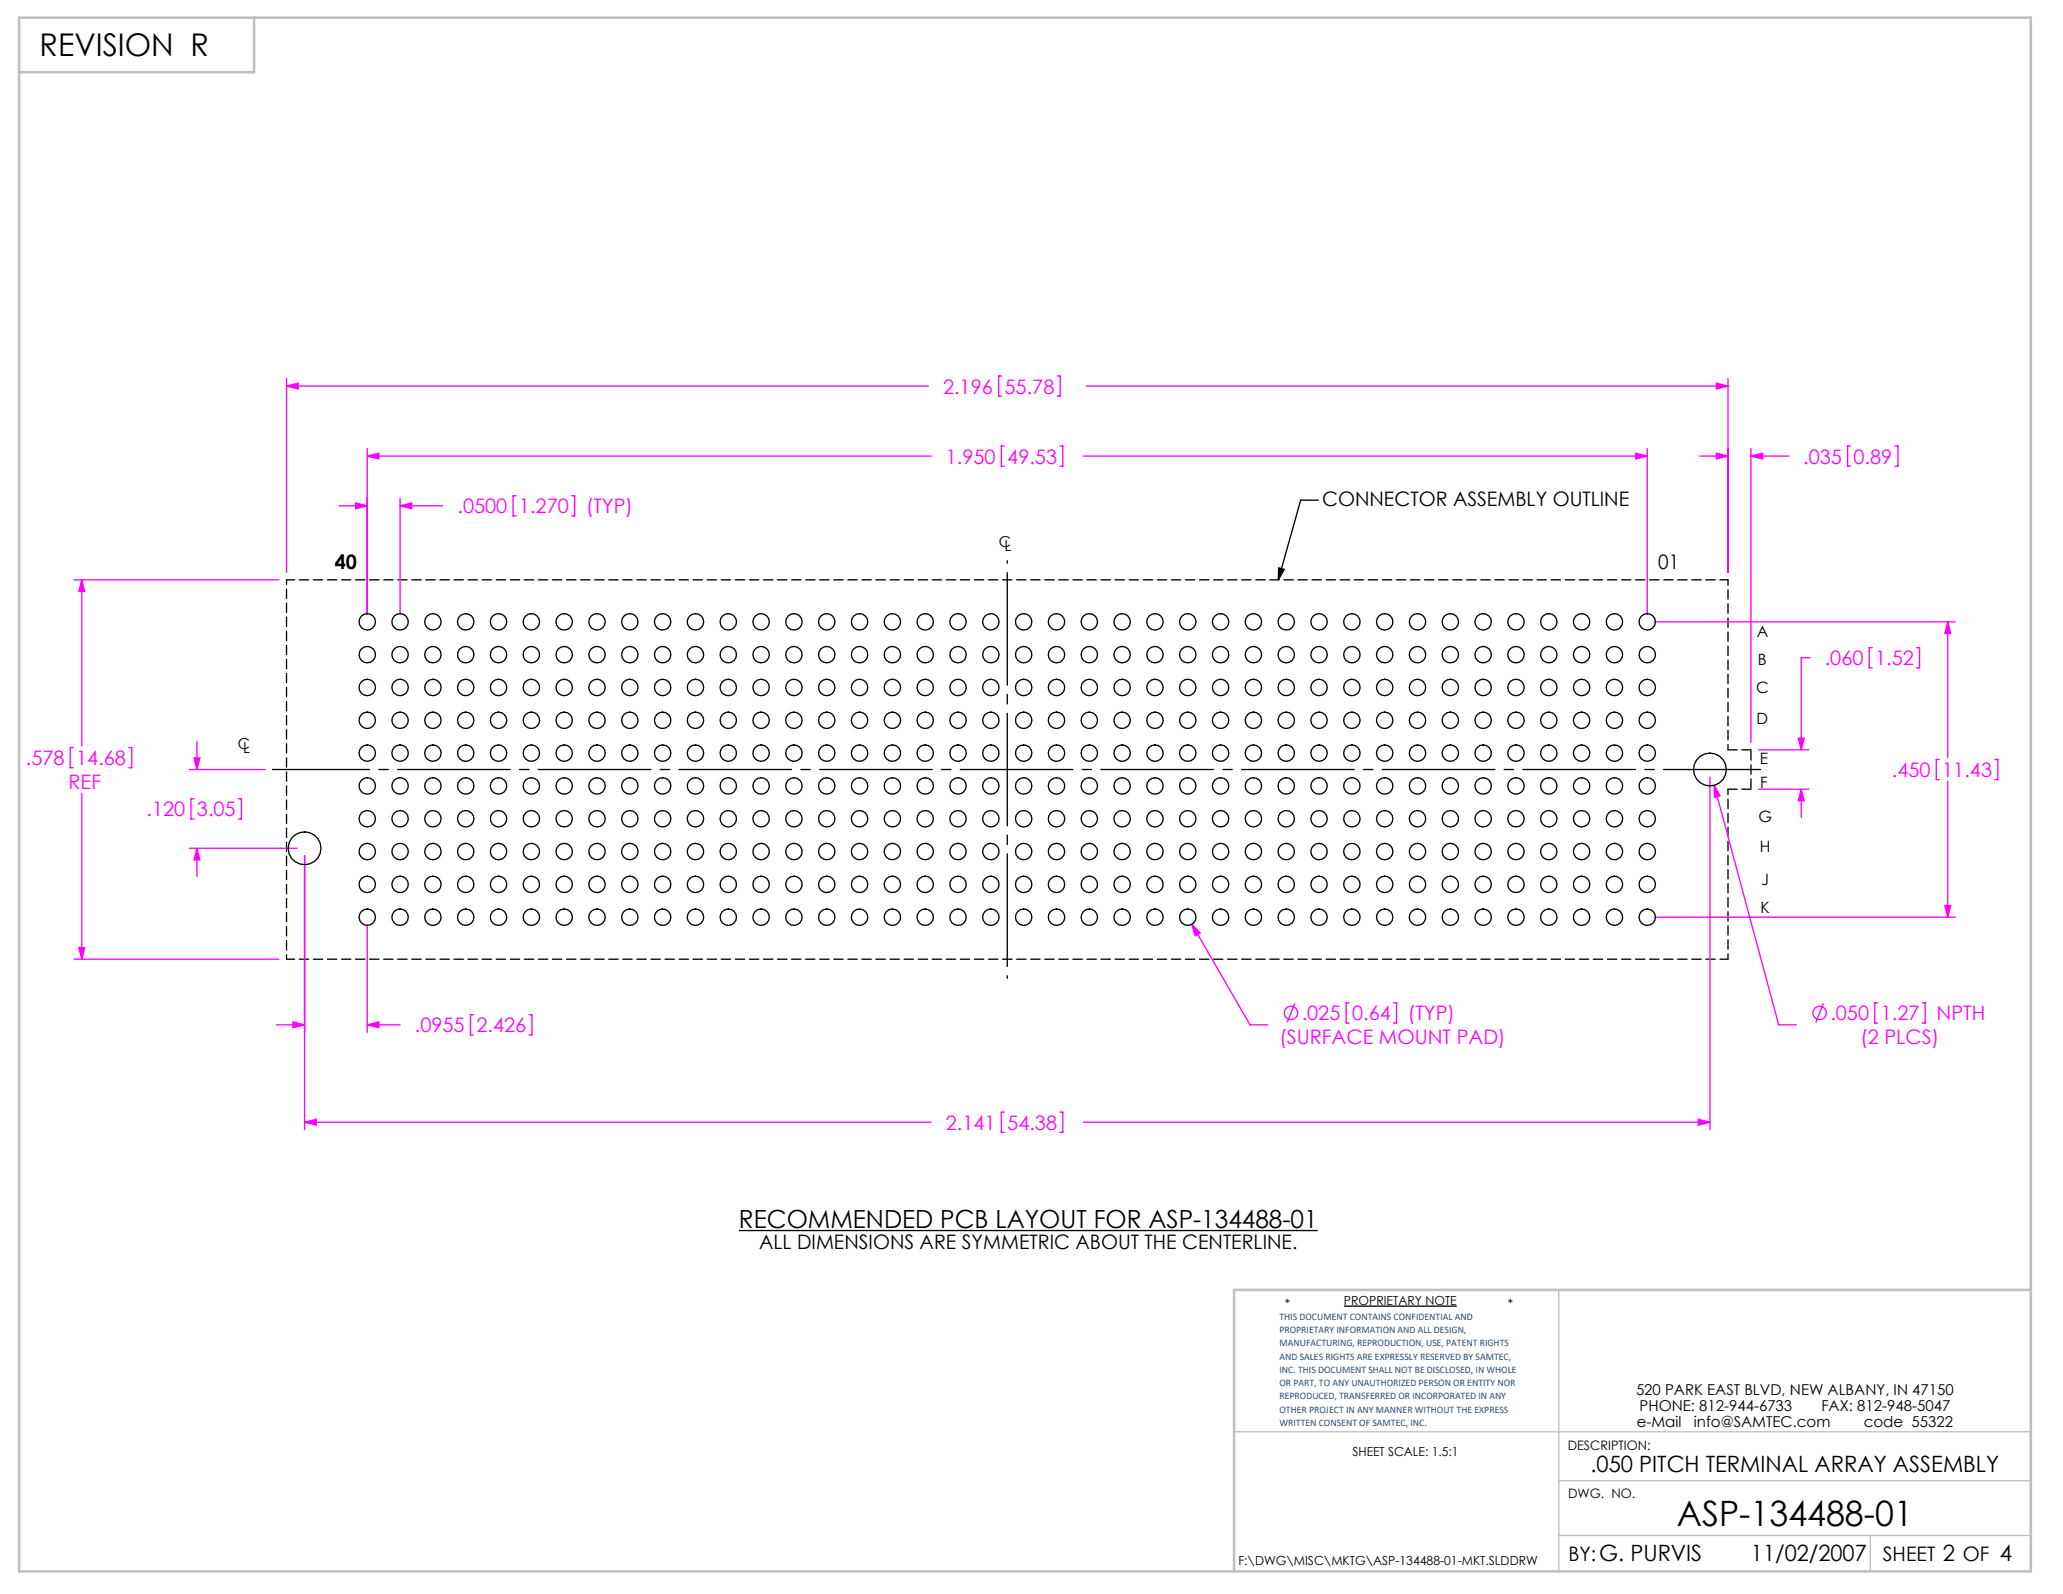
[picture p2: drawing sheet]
<svg xmlns="http://www.w3.org/2000/svg" width="279mm" height="216mm" viewBox="0 0 279 216" stroke-linecap="round" stroke-linejoin="round" font-family="sans-serif">
<path d="M173.2 76.9l.7 .2-.8 1.4zM178.5 67.7h-2.3l-3.1 10.8M100.1 166.7h78.4M182 176.9h15.3" fill="none" stroke="#000" stroke-width=".18"/>
<path d="M211.1 174.7v38.1M167.1 193.9h107.9M211.1 208h63.9M211.1 200.6h63.9M253.3 208v4.8" fill="none" stroke="#c0c0c0" stroke-width=".18"/>
<path d="M2.6 2.4h272.4v210.4h-272.4zM34.4 2.4v7.4h-31.8M275 174.7h-107.9v38.1" fill="none" stroke="#c0c0c0" stroke-width=".35"/>
<g fill="none" stroke="#f0f" stroke-width=".18">
<path d="M38.8 52.3l1.6-.4v.8zM38.8 51.3v26.2M38.8 52.3h86.9M135.6 50.9h-.4v2.8h.4M143.2 50.9h.4v2.8h-.4M147.1 52.3h86.9M232.5 51.9l1.5 .4-1.5 .4zM234 51.3v26.2M10.1 78.5h27.7M11.1 78.5l.4 1.6h-.8zM11.1 78.5v22.5M45.9 68.5h3.8"/>
<path d="M48.2 68.1l1.5 .4-1.5 .4zM49.7 60.8v22.4M49.7 61.8h76.4M49.7 61.8l1.6-.4v.8zM54.2 67.5v15.7M54.2 68.5h5.8M54.2 68.5l1.6-.4v.8zM69.9 67.1h-.4v2.8h.4M77.4 67.1h.4v2.8h-.4M136 60.4h-.4v2.7h.4M143.5 60.4h.4v2.7h-.4M146.7 61.8h76.4"/>
<path d="M221.5 61.4l1.6 .4-1.6 .4zM223.1 60.8v22.4M230.2 61.8h3.8M232.5 61.4l1.5 .4-1.5 .4zM237.1 61.8l1.6-.4v.8zM237.1 60.8v39.7M237.1 61.8h5.1M250.6 60.4h-.4v2.7h.4M256.7 60.4h.4v2.7h-.4M224.1 84.2h40.7M243.6 100h.7l-.4 1.6zM245.1 89.1h-1.2v12.5"/>
<path d="M253.6 87.7h-.4v2.8h.4M259.6 87.7h.4v2.8h-.4M263.8 84.2v18.4M263.8 84.2l.4 1.6h-.8zM9.9 101.3h-.4v2.7h.4M11.1 107.4v22.5M17.4 101.3h.4v2.7h-.4M25.7 104.2h10.2M25.7 114.9h14.5M26.3 108.2h-.4v2.7h.4M26.3 102.7h.8l-.4 1.5zM26.7 100.4v3.8"/>
<path d="M26.7 114.9v3.8M26.7 114.9l.4 1.6h-.8zM32.3 108.2h.4v2.7h-.4M41.2 115.9v37.1M231.6 105.2v47.8M232.2 106.4l8.7 32.4h2.4M232.2 106.4l.8 1.4-.8 .2zM238.2 101.6h6.8M238.2 106.9h6.8M243.9 106.9v3.8M243.9 106.9l.4 1.6h-.7zM262.6 102.9h-.4v2.7h.4"/>
<path d="M263.8 105.8v18.4M270.2 102.9h.4v2.7h-.4M10.1 129.9h27.7M10.7 128.3h.8l-.4 1.6zM37.4 138.8h3.8M39.7 138.4l1.5 .4-1.5 .4zM49.7 138.8h4.5M49.7 125.2v14.6M49.7 138.8l1.6-.4v.8zM64.1 137.4h-.4v2.8h.4M71.6 137.4h.4v2.8h-.4M161.4 125.2l1.2 1.2-.7 .4z"/>
<path d="M161.4 125.2l7.9 13.6h2.4M175.4 135.9l-1.1 2.6M182.7 135.8h-.4v2.8h.4M188.7 135.8h.4v2.8h-.4M224.1 124.2h40.7M247 135.9l-1.1 2.6M254.3 135.8h-.4v2.8h.4M260.3 135.8h.4v2.8h-.4M263.4 122.7h.8l-.4 1.5zM41.2 152h84.9M41.2 152l1.6-.4v.8zM136 150.6h-.4v2.8h.4"/>
<path d="M143.5 150.6h.4v2.8h-.4M146.7 152h84.9M230 151.6l1.6 .4-1.6 .4z"/>
<circle cx="174.8" cy="137.2" r=".9"/>
<circle cx="246.4" cy="137.2" r=".9"/>
</g>
<path d="M136.4 132.5v-56.6" fill="none" stroke="#000" stroke-width=".18" stroke-dasharray="15.2 1.3 1.3 1.3" stroke-dashoffset="-1.6"/>
<path d="M238.4 104.2h-201.5" fill="none" stroke="#000" stroke-width=".18" stroke-dasharray="15.2 1.3 1.3 1.3" stroke-dashoffset="2.1"/>
<path d="M234 101.6v-23.1M234 129.9v-23" fill="none" stroke="#000" stroke-width=".18" stroke-dasharray="1.3 .6" stroke-dashoffset=".6"/>
<path d="M234 78.5h-195.2M38.8 129.9h195.2" fill="none" stroke="#000" stroke-width=".18" stroke-dasharray="1.3 .6" stroke-dashoffset=".2"/>
<path d="M38.8 78.5v51.4" fill="none" stroke="#000" stroke-width=".18" stroke-dasharray="1.3 .6" stroke-dashoffset=".7"/>
<path d="M234 106.9h3.1M237.1 101.6h-3.1" fill="none" stroke="#000" stroke-width=".18" stroke-dasharray="1.3 .6"/>
<path d="M237.1 106.9v-5.3" fill="none" stroke="#000" stroke-width=".18" stroke-dasharray="1.3 .6" stroke-dashoffset="-.1"/>
<path d="M173.2 76.9l.7 .2-.8 1.4z" fill="#000"/>
<g fill="#f0f">
<path d="M11.1 78.5l.4 1.6h-.8zM10.7 128.3h.8l-.4 1.6zM26.3 102.7h.8l-.4 1.5zM26.7 114.9l.4 1.6h-.8zM243.6 100h.7l-.4 1.6zM243.9 106.9l.4 1.6h-.7zM237.1 61.8l1.6-.4v.8zM232.5 61.4l1.5 .4-1.5 .4zM232.5 51.9l1.5 .4-1.5 .4zM38.8 52.3l1.6-.4v.8z"/>
<path d="M41.2 152l1.6-.4v.8zM230 151.6l1.6 .4-1.6 .4zM161.4 125.2l.5 1.6 .7-.4zM263.8 84.2l.4 1.6h-.8zM263.4 122.7h.8l-.4 1.5zM48.2 68.1l1.5 .4-1.5 .4zM54.2 68.5l1.6-.4v.8zM49.7 61.8l1.6-.4v.8zM221.5 61.4l1.6 .4-1.6 .4zM232.2 106.4v1.6l.8-.2zM39.7 138.4l1.5 .4-1.5 .4zM49.7 138.8l1.6-.4v.8z"/>
</g>
<g fill="none" stroke="#000" stroke-width=".18">
<circle cx="49.7" cy="97.6" r="1.11"/>
<circle cx="49.7" cy="88.7" r="1.11"/>
<circle cx="49.7" cy="93.1" r="1.11"/>
<circle cx="49.7" cy="84.2" r="1.11"/>
<circle cx="54.2" cy="88.7" r="1.11"/>
<circle cx="54.2" cy="97.6" r="1.11"/>
<circle cx="54.2" cy="93.1" r="1.11"/>
<circle cx="54.2" cy="84.2" r="1.11"/>
<circle cx="58.6" cy="88.7" r="1.11"/>
<circle cx="58.6" cy="97.6" r="1.11"/>
<circle cx="58.6" cy="93.1" r="1.11"/>
<circle cx="58.6" cy="84.2" r="1.11"/>
<circle cx="63.1" cy="88.7" r="1.11"/>
<circle cx="63.1" cy="97.6" r="1.11"/>
<circle cx="63.1" cy="93.1" r="1.11"/>
<circle cx="63.1" cy="84.2" r="1.11"/>
<circle cx="67.5" cy="88.7" r="1.11"/>
<circle cx="67.5" cy="97.6" r="1.11"/>
<circle cx="67.5" cy="93.1" r="1.11"/>
<circle cx="67.5" cy="84.2" r="1.11"/>
<circle cx="72" cy="97.6" r="1.11"/>
<circle cx="72" cy="88.7" r="1.11"/>
<circle cx="72" cy="93.1" r="1.11"/>
<circle cx="72" cy="84.2" r="1.11"/>
<circle cx="76.4" cy="88.7" r="1.11"/>
<circle cx="76.4" cy="97.6" r="1.11"/>
<circle cx="76.4" cy="93.1" r="1.11"/>
<circle cx="76.4" cy="84.2" r="1.11"/>
<circle cx="80.9" cy="88.7" r="1.11"/>
<circle cx="80.9" cy="97.6" r="1.11"/>
<circle cx="80.9" cy="93.1" r="1.11"/>
<circle cx="80.9" cy="84.2" r="1.11"/>
<circle cx="85.3" cy="97.6" r="1.11"/>
<circle cx="85.3" cy="88.7" r="1.11"/>
<circle cx="85.3" cy="93.1" r="1.11"/>
<circle cx="85.3" cy="84.2" r="1.11"/>
<circle cx="89.7" cy="97.6" r="1.11"/>
<circle cx="89.7" cy="88.7" r="1.11"/>
<circle cx="89.7" cy="93.1" r="1.11"/>
<circle cx="89.7" cy="84.2" r="1.11"/>
<circle cx="94.2" cy="88.7" r="1.11"/>
<circle cx="94.2" cy="97.6" r="1.11"/>
<circle cx="94.2" cy="93.1" r="1.11"/>
<circle cx="94.2" cy="84.2" r="1.11"/>
<circle cx="98.6" cy="88.7" r="1.11"/>
<circle cx="98.6" cy="97.6" r="1.11"/>
<circle cx="98.6" cy="93.1" r="1.11"/>
<circle cx="98.6" cy="84.2" r="1.11"/>
<circle cx="103.1" cy="88.7" r="1.11"/>
<circle cx="103.1" cy="97.6" r="1.11"/>
<circle cx="103.1" cy="93.1" r="1.11"/>
<circle cx="103.1" cy="84.2" r="1.11"/>
<circle cx="107.5" cy="88.7" r="1.11"/>
<circle cx="107.5" cy="97.6" r="1.11"/>
<circle cx="107.5" cy="93.1" r="1.11"/>
<circle cx="107.5" cy="84.2" r="1.11"/>
<circle cx="112" cy="88.7" r="1.11"/>
<circle cx="112" cy="97.6" r="1.11"/>
<circle cx="112" cy="93.1" r="1.11"/>
<circle cx="112" cy="84.2" r="1.11"/>
<circle cx="116.4" cy="88.7" r="1.11"/>
<circle cx="116.4" cy="97.6" r="1.11"/>
<circle cx="116.4" cy="93.1" r="1.11"/>
<circle cx="116.4" cy="84.2" r="1.11"/>
<circle cx="120.9" cy="88.7" r="1.11"/>
<circle cx="120.9" cy="97.6" r="1.11"/>
<circle cx="120.9" cy="93.1" r="1.11"/>
<circle cx="120.9" cy="84.2" r="1.11"/>
<circle cx="125.3" cy="88.7" r="1.11"/>
<circle cx="125.3" cy="97.6" r="1.11"/>
<circle cx="125.3" cy="93.1" r="1.11"/>
<circle cx="125.3" cy="84.2" r="1.11"/>
<circle cx="129.7" cy="88.7" r="1.11"/>
<circle cx="129.7" cy="97.6" r="1.11"/>
<circle cx="129.7" cy="93.1" r="1.11"/>
<circle cx="129.7" cy="84.2" r="1.11"/>
<circle cx="134.2" cy="97.6" r="1.11"/>
<circle cx="134.2" cy="88.7" r="1.11"/>
<circle cx="134.2" cy="93.1" r="1.11"/>
<circle cx="134.2" cy="84.2" r="1.11"/>
<circle cx="138.6" cy="97.6" r="1.11"/>
<circle cx="138.6" cy="88.7" r="1.11"/>
<circle cx="138.6" cy="93.1" r="1.11"/>
<circle cx="138.6" cy="84.2" r="1.11"/>
<circle cx="143.1" cy="97.6" r="1.11"/>
<circle cx="143.1" cy="88.7" r="1.11"/>
<circle cx="143.1" cy="93.1" r="1.11"/>
<circle cx="143.1" cy="84.2" r="1.11"/>
<circle cx="147.5" cy="88.7" r="1.11"/>
<circle cx="147.5" cy="97.6" r="1.11"/>
<circle cx="147.5" cy="93.1" r="1.11"/>
<circle cx="147.5" cy="84.2" r="1.11"/>
<circle cx="152" cy="88.7" r="1.11"/>
<circle cx="152" cy="97.6" r="1.11"/>
<circle cx="152" cy="93.1" r="1.11"/>
<circle cx="152" cy="84.2" r="1.11"/>
<circle cx="156.4" cy="97.6" r="1.11"/>
<circle cx="156.4" cy="88.7" r="1.11"/>
<circle cx="156.4" cy="93.1" r="1.11"/>
<circle cx="156.4" cy="84.2" r="1.11"/>
<circle cx="160.9" cy="88.7" r="1.11"/>
<circle cx="160.9" cy="97.6" r="1.11"/>
<circle cx="160.9" cy="93.1" r="1.11"/>
<circle cx="160.9" cy="84.2" r="1.11"/>
<circle cx="165.3" cy="88.7" r="1.11"/>
<circle cx="165.3" cy="97.6" r="1.11"/>
<circle cx="165.3" cy="93.1" r="1.11"/>
<circle cx="165.3" cy="84.2" r="1.11"/>
<circle cx="169.8" cy="88.7" r="1.11"/>
<circle cx="169.8" cy="97.6" r="1.11"/>
<circle cx="169.8" cy="93.1" r="1.11"/>
<circle cx="169.8" cy="84.2" r="1.11"/>
<circle cx="174.2" cy="88.7" r="1.11"/>
<circle cx="174.2" cy="97.6" r="1.11"/>
<circle cx="174.2" cy="93.1" r="1.11"/>
<circle cx="174.2" cy="84.2" r="1.11"/>
<circle cx="178.6" cy="88.7" r="1.11"/>
<circle cx="178.6" cy="97.6" r="1.11"/>
<circle cx="178.6" cy="93.1" r="1.11"/>
<circle cx="178.6" cy="84.2" r="1.11"/>
<circle cx="183.1" cy="88.7" r="1.11"/>
<circle cx="183.1" cy="97.6" r="1.11"/>
<circle cx="183.1" cy="93.1" r="1.11"/>
<circle cx="183.1" cy="84.2" r="1.11"/>
<circle cx="187.5" cy="97.6" r="1.11"/>
<circle cx="187.5" cy="88.7" r="1.11"/>
<circle cx="187.5" cy="93.1" r="1.11"/>
<circle cx="187.5" cy="84.2" r="1.11"/>
<circle cx="192" cy="88.7" r="1.11"/>
<circle cx="192" cy="97.6" r="1.11"/>
<circle cx="192" cy="93.1" r="1.11"/>
<circle cx="192" cy="84.2" r="1.11"/>
<circle cx="196.4" cy="97.6" r="1.11"/>
<circle cx="196.4" cy="88.7" r="1.11"/>
<circle cx="196.4" cy="93.1" r="1.11"/>
<circle cx="196.4" cy="84.2" r="1.11"/>
<circle cx="200.9" cy="88.7" r="1.11"/>
<circle cx="200.9" cy="97.6" r="1.11"/>
<circle cx="200.9" cy="93.1" r="1.11"/>
<circle cx="200.9" cy="84.2" r="1.11"/>
<circle cx="205.3" cy="88.7" r="1.11"/>
<circle cx="205.3" cy="97.6" r="1.11"/>
<circle cx="205.3" cy="93.1" r="1.11"/>
<circle cx="205.3" cy="84.2" r="1.11"/>
<circle cx="209.8" cy="88.7" r="1.11"/>
<circle cx="209.8" cy="97.6" r="1.11"/>
<circle cx="209.8" cy="93.1" r="1.11"/>
<circle cx="209.8" cy="84.2" r="1.11"/>
<circle cx="214.2" cy="88.7" r="1.11"/>
<circle cx="214.2" cy="97.6" r="1.11"/>
<circle cx="214.2" cy="93.1" r="1.11"/>
<circle cx="214.2" cy="84.2" r="1.11"/>
<circle cx="218.6" cy="97.6" r="1.11"/>
<circle cx="218.6" cy="88.7" r="1.11"/>
<circle cx="218.6" cy="93.1" r="1.11"/>
<circle cx="218.6" cy="84.2" r="1.11"/>
<circle cx="223.1" cy="97.6" r="1.11"/>
<circle cx="223.1" cy="88.7" r="1.11"/>
<circle cx="223.1" cy="93.1" r="1.11"/>
<circle cx="223.1" cy="84.2" r="1.11"/>
<circle cx="41.2" cy="114.9" r="2.22"/>
<circle cx="49.7" cy="119.8" r="1.11"/>
<circle cx="49.7" cy="115.3" r="1.11"/>
<circle cx="49.7" cy="102" r="1.11"/>
<circle cx="49.7" cy="110.9" r="1.11"/>
<circle cx="49.7" cy="106.5" r="1.11"/>
<circle cx="54.2" cy="115.3" r="1.11"/>
<circle cx="54.2" cy="119.8" r="1.11"/>
<circle cx="54.2" cy="102" r="1.11"/>
<circle cx="54.2" cy="110.9" r="1.11"/>
<circle cx="54.2" cy="106.5" r="1.11"/>
<circle cx="58.6" cy="119.8" r="1.11"/>
<circle cx="58.6" cy="115.3" r="1.11"/>
<circle cx="58.6" cy="102" r="1.11"/>
<circle cx="58.6" cy="110.9" r="1.11"/>
<circle cx="58.6" cy="106.5" r="1.11"/>
<circle cx="63.1" cy="119.8" r="1.11"/>
<circle cx="63.1" cy="115.3" r="1.11"/>
<circle cx="63.1" cy="102" r="1.11"/>
<circle cx="63.1" cy="110.9" r="1.11"/>
<circle cx="63.1" cy="106.5" r="1.11"/>
<circle cx="67.5" cy="119.8" r="1.11"/>
<circle cx="67.5" cy="115.3" r="1.11"/>
<circle cx="67.5" cy="102" r="1.11"/>
<circle cx="67.5" cy="110.9" r="1.11"/>
<circle cx="67.5" cy="106.5" r="1.11"/>
<circle cx="72" cy="119.8" r="1.11"/>
<circle cx="72" cy="115.3" r="1.11"/>
<circle cx="72" cy="102" r="1.11"/>
<circle cx="72" cy="110.9" r="1.11"/>
<circle cx="72" cy="106.5" r="1.11"/>
<circle cx="76.4" cy="119.8" r="1.11"/>
<circle cx="76.4" cy="115.3" r="1.11"/>
<circle cx="76.4" cy="102" r="1.11"/>
<circle cx="76.4" cy="110.9" r="1.11"/>
<circle cx="76.4" cy="106.5" r="1.11"/>
<circle cx="80.9" cy="119.8" r="1.11"/>
<circle cx="80.9" cy="115.3" r="1.11"/>
<circle cx="80.9" cy="102" r="1.11"/>
<circle cx="80.9" cy="110.9" r="1.11"/>
<circle cx="80.9" cy="106.5" r="1.11"/>
<circle cx="85.3" cy="119.8" r="1.11"/>
<circle cx="85.3" cy="115.3" r="1.11"/>
<circle cx="85.3" cy="102" r="1.11"/>
<circle cx="85.3" cy="110.9" r="1.11"/>
<circle cx="85.3" cy="106.5" r="1.11"/>
<circle cx="89.7" cy="115.3" r="1.11"/>
<circle cx="89.7" cy="119.8" r="1.11"/>
<circle cx="89.7" cy="102" r="1.11"/>
<circle cx="89.7" cy="110.9" r="1.11"/>
<circle cx="89.7" cy="106.5" r="1.11"/>
<circle cx="94.2" cy="119.8" r="1.11"/>
<circle cx="94.2" cy="115.3" r="1.11"/>
<circle cx="94.2" cy="102" r="1.11"/>
<circle cx="94.2" cy="110.9" r="1.11"/>
<circle cx="94.2" cy="106.5" r="1.11"/>
<circle cx="98.6" cy="119.8" r="1.11"/>
<circle cx="98.6" cy="115.3" r="1.11"/>
<circle cx="98.6" cy="102" r="1.11"/>
<circle cx="98.6" cy="110.9" r="1.11"/>
<circle cx="98.6" cy="106.5" r="1.11"/>
<circle cx="103.1" cy="119.8" r="1.11"/>
<circle cx="103.1" cy="115.3" r="1.11"/>
<circle cx="103.1" cy="102" r="1.11"/>
<circle cx="103.1" cy="110.9" r="1.11"/>
<circle cx="103.1" cy="106.5" r="1.11"/>
<circle cx="107.5" cy="115.3" r="1.11"/>
<circle cx="107.5" cy="119.8" r="1.11"/>
<circle cx="107.5" cy="102" r="1.11"/>
<circle cx="107.5" cy="110.9" r="1.11"/>
<circle cx="107.5" cy="106.5" r="1.11"/>
<circle cx="112" cy="119.8" r="1.11"/>
<circle cx="112" cy="115.3" r="1.11"/>
<circle cx="112" cy="102" r="1.11"/>
<circle cx="112" cy="110.9" r="1.11"/>
<circle cx="112" cy="106.5" r="1.11"/>
<circle cx="116.4" cy="119.8" r="1.11"/>
<circle cx="116.4" cy="115.3" r="1.11"/>
<circle cx="116.4" cy="102" r="1.11"/>
<circle cx="116.4" cy="110.9" r="1.11"/>
<circle cx="116.4" cy="106.5" r="1.11"/>
<circle cx="120.9" cy="115.3" r="1.11"/>
<circle cx="120.9" cy="119.8" r="1.11"/>
<circle cx="120.9" cy="102" r="1.11"/>
<circle cx="120.9" cy="110.9" r="1.11"/>
<circle cx="120.9" cy="106.5" r="1.11"/>
<circle cx="125.3" cy="115.3" r="1.11"/>
<circle cx="125.3" cy="119.8" r="1.11"/>
<circle cx="125.3" cy="102" r="1.11"/>
<circle cx="125.3" cy="110.9" r="1.11"/>
<circle cx="125.3" cy="106.5" r="1.11"/>
<circle cx="129.7" cy="119.8" r="1.11"/>
<circle cx="129.7" cy="115.3" r="1.11"/>
<circle cx="129.7" cy="102" r="1.11"/>
<circle cx="129.7" cy="110.9" r="1.11"/>
<circle cx="129.7" cy="106.5" r="1.11"/>
<circle cx="134.2" cy="115.3" r="1.11"/>
<circle cx="134.2" cy="119.8" r="1.11"/>
<circle cx="134.2" cy="102" r="1.11"/>
<circle cx="134.2" cy="110.9" r="1.11"/>
<circle cx="134.2" cy="106.5" r="1.11"/>
<circle cx="138.6" cy="115.3" r="1.11"/>
<circle cx="138.6" cy="119.8" r="1.11"/>
<circle cx="138.6" cy="102" r="1.11"/>
<circle cx="138.6" cy="110.9" r="1.11"/>
<circle cx="138.6" cy="106.5" r="1.11"/>
<circle cx="143.1" cy="115.3" r="1.11"/>
<circle cx="143.1" cy="119.8" r="1.11"/>
<circle cx="143.1" cy="102" r="1.11"/>
<circle cx="143.1" cy="110.9" r="1.11"/>
<circle cx="143.1" cy="106.5" r="1.11"/>
<circle cx="147.5" cy="115.3" r="1.11"/>
<circle cx="147.5" cy="119.8" r="1.11"/>
<circle cx="147.5" cy="102" r="1.11"/>
<circle cx="147.5" cy="110.9" r="1.11"/>
<circle cx="147.5" cy="106.5" r="1.11"/>
<circle cx="152" cy="119.8" r="1.11"/>
<circle cx="152" cy="115.3" r="1.11"/>
<circle cx="152" cy="102" r="1.11"/>
<circle cx="152" cy="110.9" r="1.11"/>
<circle cx="152" cy="106.5" r="1.11"/>
<circle cx="156.4" cy="115.3" r="1.11"/>
<circle cx="156.4" cy="119.8" r="1.11"/>
<circle cx="156.4" cy="102" r="1.11"/>
<circle cx="156.4" cy="110.9" r="1.11"/>
<circle cx="156.4" cy="106.5" r="1.11"/>
<circle cx="160.9" cy="119.8" r="1.11"/>
<circle cx="160.9" cy="115.3" r="1.11"/>
<circle cx="160.9" cy="102" r="1.11"/>
<circle cx="160.9" cy="110.9" r="1.11"/>
<circle cx="160.9" cy="106.5" r="1.11"/>
<circle cx="165.3" cy="115.3" r="1.11"/>
<circle cx="165.3" cy="119.8" r="1.11"/>
<circle cx="165.3" cy="102" r="1.11"/>
<circle cx="165.3" cy="110.9" r="1.11"/>
<circle cx="165.3" cy="106.5" r="1.11"/>
<circle cx="169.8" cy="115.3" r="1.11"/>
<circle cx="169.8" cy="119.8" r="1.11"/>
<circle cx="169.8" cy="102" r="1.11"/>
<circle cx="169.8" cy="110.9" r="1.11"/>
<circle cx="169.8" cy="106.5" r="1.11"/>
<circle cx="174.2" cy="119.8" r="1.11"/>
<circle cx="174.2" cy="115.3" r="1.11"/>
<circle cx="174.2" cy="102" r="1.11"/>
<circle cx="174.2" cy="110.9" r="1.11"/>
<circle cx="174.2" cy="106.5" r="1.11"/>
<circle cx="178.6" cy="119.8" r="1.11"/>
<circle cx="178.6" cy="115.3" r="1.11"/>
<circle cx="178.6" cy="102" r="1.11"/>
<circle cx="178.6" cy="110.9" r="1.11"/>
<circle cx="178.6" cy="106.5" r="1.11"/>
<circle cx="183.1" cy="115.3" r="1.11"/>
<circle cx="183.1" cy="119.8" r="1.11"/>
<circle cx="183.1" cy="102" r="1.11"/>
<circle cx="183.1" cy="110.9" r="1.11"/>
<circle cx="183.1" cy="106.5" r="1.11"/>
<circle cx="187.5" cy="115.3" r="1.11"/>
<circle cx="187.5" cy="119.8" r="1.11"/>
<circle cx="187.5" cy="102" r="1.11"/>
<circle cx="187.5" cy="110.9" r="1.11"/>
<circle cx="187.5" cy="106.5" r="1.11"/>
<circle cx="192" cy="119.8" r="1.11"/>
<circle cx="192" cy="115.3" r="1.11"/>
<circle cx="192" cy="102" r="1.11"/>
<circle cx="192" cy="110.9" r="1.11"/>
<circle cx="192" cy="106.5" r="1.11"/>
<circle cx="196.4" cy="119.8" r="1.11"/>
<circle cx="196.4" cy="115.3" r="1.11"/>
<circle cx="196.4" cy="102" r="1.11"/>
<circle cx="196.4" cy="110.9" r="1.11"/>
<circle cx="196.4" cy="106.5" r="1.11"/>
<circle cx="200.9" cy="115.3" r="1.11"/>
<circle cx="200.9" cy="119.8" r="1.11"/>
<circle cx="200.9" cy="102" r="1.11"/>
<circle cx="200.9" cy="110.9" r="1.11"/>
<circle cx="200.9" cy="106.5" r="1.11"/>
<circle cx="205.3" cy="115.3" r="1.11"/>
<circle cx="205.3" cy="119.8" r="1.11"/>
<circle cx="205.3" cy="102" r="1.11"/>
<circle cx="205.3" cy="110.9" r="1.11"/>
<circle cx="205.3" cy="106.5" r="1.11"/>
<circle cx="209.8" cy="115.3" r="1.11"/>
<circle cx="209.8" cy="119.8" r="1.11"/>
<circle cx="209.8" cy="102" r="1.11"/>
<circle cx="209.8" cy="110.9" r="1.11"/>
<circle cx="209.8" cy="106.5" r="1.11"/>
<circle cx="214.2" cy="115.3" r="1.11"/>
<circle cx="214.2" cy="119.8" r="1.11"/>
<circle cx="214.2" cy="102" r="1.11"/>
<circle cx="214.2" cy="110.9" r="1.11"/>
<circle cx="214.2" cy="106.5" r="1.11"/>
<circle cx="218.6" cy="115.3" r="1.11"/>
<circle cx="218.6" cy="119.8" r="1.11"/>
<circle cx="218.6" cy="102" r="1.11"/>
<circle cx="218.6" cy="110.9" r="1.11"/>
<circle cx="218.6" cy="106.5" r="1.11"/>
<circle cx="223.1" cy="115.3" r="1.11"/>
<circle cx="223.1" cy="119.8" r="1.11"/>
<circle cx="223.1" cy="102" r="1.11"/>
<circle cx="223.1" cy="110.9" r="1.11"/>
<circle cx="223.1" cy="106.5" r="1.11"/>
<circle cx="231.6" cy="104.2" r="2.22"/>
<circle cx="49.7" cy="124.2" r="1.11"/>
<circle cx="54.2" cy="124.2" r="1.11"/>
<circle cx="58.6" cy="124.2" r="1.11"/>
<circle cx="63.1" cy="124.2" r="1.11"/>
<circle cx="67.5" cy="124.2" r="1.11"/>
<circle cx="72" cy="124.2" r="1.11"/>
<circle cx="76.4" cy="124.2" r="1.11"/>
<circle cx="80.9" cy="124.2" r="1.11"/>
<circle cx="85.3" cy="124.2" r="1.11"/>
<circle cx="89.7" cy="124.2" r="1.11"/>
<circle cx="94.2" cy="124.2" r="1.11"/>
<circle cx="98.6" cy="124.2" r="1.11"/>
<circle cx="103.1" cy="124.2" r="1.11"/>
<circle cx="107.5" cy="124.2" r="1.11"/>
<circle cx="112" cy="124.2" r="1.11"/>
<circle cx="116.4" cy="124.2" r="1.11"/>
<circle cx="120.9" cy="124.2" r="1.11"/>
<circle cx="125.3" cy="124.2" r="1.11"/>
<circle cx="129.7" cy="124.2" r="1.11"/>
<circle cx="134.2" cy="124.2" r="1.11"/>
<circle cx="138.6" cy="124.2" r="1.11"/>
<circle cx="143.1" cy="124.2" r="1.11"/>
<circle cx="147.5" cy="124.2" r="1.11"/>
<circle cx="152" cy="124.2" r="1.11"/>
<circle cx="156.4" cy="124.2" r="1.11"/>
<circle cx="160.9" cy="124.2" r="1.11"/>
<circle cx="165.3" cy="124.2" r="1.11"/>
<circle cx="169.8" cy="124.2" r="1.11"/>
<circle cx="174.2" cy="124.2" r="1.11"/>
<circle cx="178.6" cy="124.2" r="1.11"/>
<circle cx="183.1" cy="124.2" r="1.11"/>
<circle cx="187.5" cy="124.2" r="1.11"/>
<circle cx="192" cy="124.2" r="1.11"/>
<circle cx="196.4" cy="124.2" r="1.11"/>
<circle cx="200.9" cy="124.2" r="1.11"/>
<circle cx="205.3" cy="124.2" r="1.11"/>
<circle cx="209.8" cy="124.2" r="1.11"/>
<circle cx="214.2" cy="124.2" r="1.11"/>
<circle cx="218.6" cy="124.2" r="1.11"/>
<circle cx="223.1" cy="124.2" r="1.11"/>
</g>
<text font-size="4.7" x="227.1" y="206.6">ASP-134488-01</text>
<text font-size="4.2" x="5.4" y="7.6">REVISION R</text>
<text font-size="3.4" x="100.1" y="166.3">RECOMMENDED PCB LAYOUT FOR ASP-134488-01</text>
<g font-size="3">
<text x="215.4" y="199.4">.050 PITCH TERMINAL ARRAY ASSEMBLY</text>
<text x="237.1" y="211.4">11/02/2007</text>
</g>
<g font-size="2.7" fill="#f0f">
<text x="127.7" y="53.3">2.196</text>
<text x="136" y="53.3">55.78</text>
<text x="128.1" y="62.8">1.950</text>
<text x="136.4" y="62.8">49.53</text>
<text x="244.2" y="62.8">.035</text>
<text x="251" y="62.8">0.89</text>
<text x="62" y="69.5">.0500</text>
<text x="70.3" y="69.5">1.270</text>
<text x="79.4" y="69.5">(TYP)</text>
<text x="247.1" y="90.1">.060</text>
<text x="254" y="90.1">1.52</text>
<text x="3.5" y="103.6">.578</text>
<text x="9.3" y="106.9">REF</text>
<text x="10.3" y="103.6">14.68</text>
<text x="256.2" y="105.2">.450</text>
<text x="263" y="105.2">11.43</text>
<text x="19.9" y="110.6">.120</text>
<text x="26.7" y="110.6">3.05</text>
<text x="56.2" y="139.8">.0955</text>
<text x="64.5" y="139.8">2.426</text>
<text x="173.3" y="141.4">(SURFACE MOUNT PAD)</text>
<text x="176.3" y="138.2">.025</text>
<text x="183.1" y="138.2">0.64</text>
<text x="190.7" y="138.2">(TYP)</text>
<text x="247.9" y="138.2">.050</text>
<text x="252" y="141.4">(2 PLCS)</text>
<text x="254.7" y="138.2">1.27</text>
<text x="262.3" y="138.2">NPTH</text>
<text x="128.1" y="153">2.141</text>
<text x="136.4" y="153">54.38</text>
</g>
<g font-size="2.7">
<text x="179.1" y="68.5">CONNECTOR ASSEMBLY OUTLINE</text>
<text x="45.3" y="77">40</text>
<text x="224.6" y="77">01</text>
<text x="102.8" y="169.1">ALL DIMENSIONS ARE SYMMETRIC ABOUT THE CENTERLINE.</text>
<text x="212.4" y="211.5">BY:G. PURVIS</text>
<text x="255" y="211.4">SHEET 2 OF 4</text>
</g>
<g font-size="2.1">
<text x="237.9" y="86.3">A</text>
<text x="237.8" y="93.9">C</text>
<text x="238.1" y="90.1">B</text>
<text x="237.9" y="98">D</text>
<text x="238.4" y="103.5">E</text>
<text x="238.4" y="106.7">F</text>
<text x="238.2" y="111.3">G</text>
<text x="238.4" y="115.5">H</text>
<text x="238.6" y="119.8">J</text>
<text x="238.5" y="123.7">K</text>
</g>
<g font-size="2">
<text x="135.3" y="74.1">C</text>
<text x="136" y="74.7">L</text>
<text x="32.2" y="101.4">C</text>
<text x="32.9" y="102">L</text>
<text x="221.6" y="188.9">520 PARK EAST BLVD, NEW ALBANY, IN 47150</text>
<text x="222.1" y="191.1">PHONE: 812-944-6733</text>
<text x="246.7" y="191.1">FAX: 812-948-5047</text>
<text x="221.7" y="193.2">e-Mail</text>
<text x="229.4" y="193.2">info@SAMTEC.com</text>
<text x="252.4" y="193.2">code 55322</text>
</g>
<g font-size="1.8">
<text x="212.3" y="196.4">DESCRIPTION:</text>
<text x="212.4" y="202.9">DWG. NO.</text>
</g>
<g font-size="1.7">
<text x="174" y="177.1">*</text>
<text x="182" y="176.7">PROPRIETARY NOTE</text>
<text x="204.2" y="177.1">*</text>
<text x="183.2" y="197.2">SHEET SCALE: 1.5:1</text>
<text x="167.7" y="212">F:\DWG\MISC\MKTG\ASP-134488-01-MKT.SLDDRW</text>
</g>
<g font-size="1.4" fill="#1f497d">
<text x="173.3" y="178.7">THIS DOCUMENT CONTAINS CONFIDENTIAL AND</text>
<text x="173.3" y="180.5">PROPRIETARY INFORMATION AND ALL DESIGN,</text>
<text x="173.3" y="182.3">MANUFACTURING, REPRODUCTION, USE, PATENT RIGHTS</text>
<text x="173.3" y="184.1">AND SALES RIGHTS ARE EXPRESSLY RESERVED BY SAMTEC,</text>
<text x="173.3" y="185.9">INC. THIS DOCUMENT SHALL NOT BE DISCLOSED, IN WHOLE</text>
<text x="173.3" y="187.7">OR PART, TO ANY UNAUTHORIZED PERSON OR ENTITY NOR</text>
<text x="173.3" y="189.5">REPRODUCED, TRANSFERRED OR INCORPORATED IN ANY</text>
<text x="173.3" y="191.4">OTHER PROJECT IN ANY MANNER WITHOUT THE EXPRESS</text>
<text x="173.3" y="193.2">WRITTEN CONSENT OF SAMTEC, INC.</text>
</g>
</svg>
